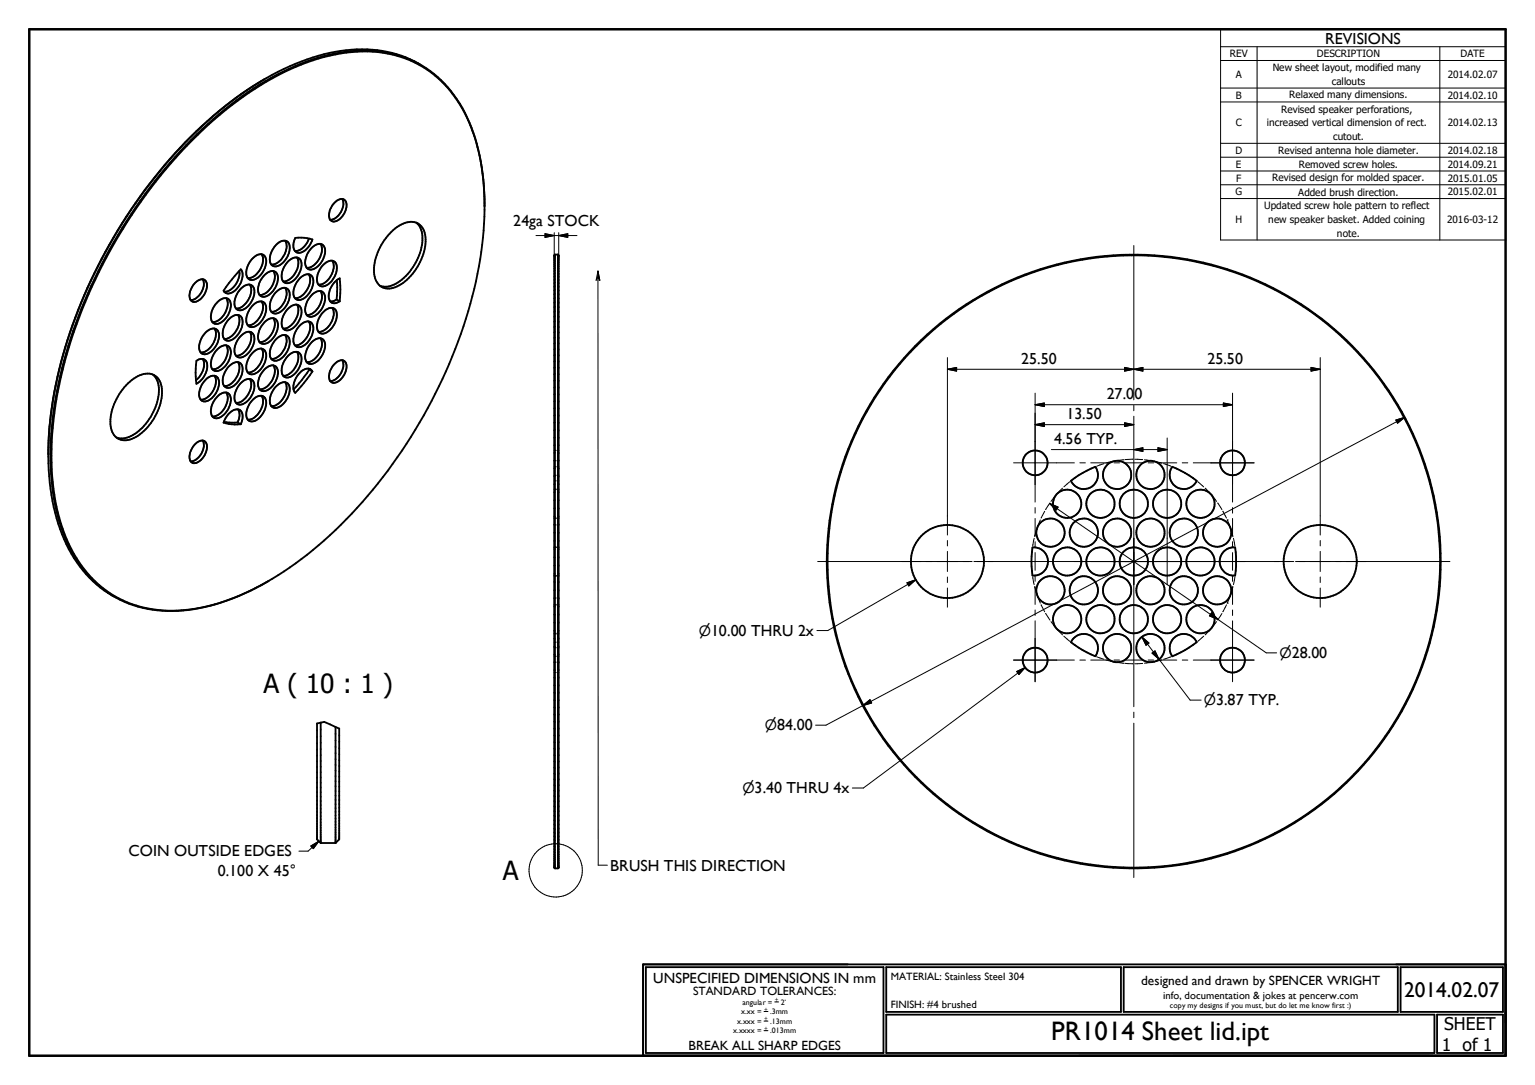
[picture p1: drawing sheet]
<svg xmlns="http://www.w3.org/2000/svg" width="297mm" height="210mm" viewBox="0 0 297 210" stroke-linecap="round" stroke-linejoin="round" font-family="sans-serif">
<g fill="none" stroke="#000" stroke-width=".36">
<path d="M47 18l-3.3 2.4-3.3 2.8M51.2 15.3l-3.4 2.2M80.9 12.3a24.3 24.3 0 0 0-17.3-1.7 53.9 53.9 0 0 0-22.3 12.4 97.4 97.4 0 0 0-30.8 55.4 50.6 50.6 0 0 0 1.3 23.7 22.7 22.7 0 0 0 13.1 14.7 26.9 26.9 0 0 0 18.1-.2l2.2-.8 3.3-1.5 3.5-1.9M81 12.3l.4 .2M33 30.7a100.8 100.8 0 0 0-16.7 26.6M33.8 29.7a69.1 69.1 0 0 1 21.1-16.4 32.8 32.8 0 0 1 19.1-3.4 22.1 22.1 0 0 1 17.2 14.8 47.6 47.6 0 0 1 2.1 22.7 94.1 94.1 0 0 1-17.3 42.4 79 79 0 0 1-24.4 22.9M37.2 26.2a97.5 97.5 0 0 0-27 51.3M40.1 23.5l-2.1 1.9M64.7 39.2a1.34 1.34 0 0 1 2.2-.3 3.2 3.2 0 0 1-2.4 4 1.15 1.15 0 0 1-.8-1.5l.2-.9zM66.2 38.5a3.1 3.1 0 0 1-2.3 4M93.8 39.3a37.2 37.2 0 0 0-5.2-19.6 21 21 0 0 0-20.5-9.6 43.7 43.7 0 0 0-21 8.6 91 91 0 0 0-25.8 29.8 87.7 87.7 0 0 0-11.3 37.1 40.1 40.1 0 0 0 4.3 21.6 21 21 0 0 0 20.8 10.9 37.3 37.3 0 0 0 14.2-4.2M15.7 58.6a85.3 85.3 0 0 0-5.9 21.7"/>
<path d="M37.7 54.8a1.34 1.34 0 0 1 2.2-.3 3.2 3.2 0 0 1-2.4 3.9 1.14 1.14 0 0 1-.8-1.5l.3-1.1zM39.2 54.1a3.1 3.1 0 0 1-2.3 4M42.1 58.5a1.55 1.55 0 0 1 2.3-.4 3.4 3.4 0 0 1-1.1 4 1.39 1.39 0 0 1-2.4 0 3.7 3.7 0 0 1 1.2-3.6zM43.8 57.7a3.4 3.4 0 0 1-1.3 4.2l-.7 .4h-.7M46.3 52.4a3.8 3.8 0 0 1-2.7 4.1h-.2M46.4 56.1a1.88 1.88 0 0 1 2.4-.8 2.76 2.76 0 0 1-.3 3.4 2.15 2.15 0 0 1-2.6 1.2 2.64 2.64 0 0 1 .1-3.3zM46.6 52.1a3.2 3.2 0 0 1-.7 3.7 1.88 1.88 0 0 1-2.4 .8l-.2-.3 1-1.5zM48.3 55.1a3.6 3.6 0 0 1-1.5 4.3l-.5 .2-.6 .1M48.7 59.3a1.88 1.88 0 0 1 2.4-.8 2.76 2.76 0 0 1-.4 3.5 2.47 2.47 0 0 1-2.4 1.2 1.83 1.83 0 0 1-.4-2.4zM48.7 50.2a1.81 1.81 0 0 1 2.4-.8 2.1 2.1 0 0 1 .1 2.5 2.85 2.85 0 0 1-2.9 2.2 1.87 1.87 0 0 1-.4-2.5zM50.6 49.2a3.4 3.4 0 0 1-1.3 4.2l-.9 .4h-.5M50.6 58.3a3.3 3.3 0 0 1-1.1 4l-.7 .5-.9 .2"/>
<path d="M51.2 53.2a1.56 1.56 0 0 1 2.3-.4 3.5 3.5 0 0 1-1.6 4.4 1.24 1.24 0 0 1-1.5 .1 1.24 1.24 0 0 1-.5-1.5 4.3 4.3 0 0 1 1.3-2.6zM52.9 52.5a3.4 3.4 0 0 1-1.1 3.9l-.9 .6-.7 .1M53.5 47.3a1.47 1.47 0 0 1 2.4-.2 3.8 3.8 0 0 1-2.4 4.5 1.2 1.2 0 0 1-1.3-1.7 4.4 4.4 0 0 1 1.3-2.6zM53.5 56.5a1.56 1.56 0 0 1 2.3-.4 3.6 3.6 0 0 1-1.8 4.4 1.2 1.2 0 0 1-1.5-.1 1.2 1.2 0 0 1-.3-1.4 4.2 4.2 0 0 1 1.3-2.5zM55.2 55.7a3.6 3.6 0 0 1-1.3 4.2l-.5 .3-.9 .2M55.2 46.6a3.6 3.6 0 0 1-1.3 4.1l-.7 .4-.7 .1M55.6 59.9a1.88 1.88 0 0 1 2.3-.7 2.72 2.72 0 0 1-.3 3.4 2.13 2.13 0 0 1-2.6 1.2 2.53 2.53 0 0 1 .2-3.3zM55.8 50.6a1.57 1.57 0 0 1 2.3-.4 3.7 3.7 0 0 1-1.9 4.5 1.2 1.2 0 0 1-1.4-.2 1.2 1.2 0 0 1-.3-1.3 4.4 4.4 0 0 1 1.3-2.6zM57.1 46.1l1.8-.1 1.6 .4a3.2 3.2 0 0 1-2.9 2.5 1.57 1.57 0 0 1-.7-2.2zM57.5 49.8a3.6 3.6 0 0 1-1.6 4.4l-.7 .3h-.4M57.5 59a3.6 3.6 0 0 1-1.6 4.3l-.5 .2-.6 .1M58.1 53.8a1.56 1.56 0 0 1 2.3-.4 3.6 3.6 0 0 1-1.6 4.4 1.24 1.24 0 0 1-1.6 .1 1.24 1.24 0 0 1-.4-1.5 4.7 4.7 0 0 1 1.3-2.6z"/>
<path d="M59.7 53.1a3.5 3.5 0 0 1-1.5 4.3l-.7 .3h-.4M59.8 46.2a3.3 3.3 0 0 1-2.7 2.4M60.3 48a1.57 1.57 0 0 1 2.3-.4 3.1 3.1 0 0 1-.6 3.5 2.04 2.04 0 0 1-2.5 .9 2.4 2.4 0 0 1 0-3zM60.6 56.9a1.38 1.38 0 0 1 2.1 0 3.8 3.8 0 0 1-2.4 4.4 1.33 1.33 0 0 1-1.2-1.9 4.4 4.4 0 0 1 1.5-2.5zM62 47.2a3.3 3.3 0 0 1-1.1 4l-.9 .6h-.7M62 56.3a3.5 3.5 0 0 1-1.8 4.5l-.9 .2M62.6 51.2a1.57 1.57 0 0 1 2.3-.4 3.5 3.5 0 0 1-2.1 4.6 1.21 1.21 0 0 1-1.2-.3 1.21 1.21 0 0 1-.3-1.3 4.4 4.4 0 0 1 1.3-2.6zM63.9 58.3a1.27 1.27 0 0 0 1.8 0M63.9 58.3a3.5 3.5 0 0 1 1.1-3.9l.7-.5 .2 2.1-.2 2.3M64.3 59.6a3.6 3.6 0 0 1-1.5 4.3l-.7 .3h-.5M64.3 50.5a3.6 3.6 0 0 1-1.5 4.3l-1.2 .3M65.1 58l-.6 .3h-.6"/>
<path d="M65.1 58l.6 .3M65.2 54.2l-.1 3.8M75.7 44.9a4.7 4.7 0 0 1 5.1-1.7 3.8 3.8 0 0 1 1.5 4 10.8 10.8 0 0 1-5.8 8.4 2.88 2.88 0 0 1-4.1-2.9 10.9 10.9 0 0 1 3.3-7.8zM80.6 43.1a5 5 0 0 1 .8 5.3 10.3 10.3 0 0 1-5.8 6.9l-1.1 .2-1-.2M107.4 49.3h.6M107.4 49.3v118.8M107.4 49.3l-.2 .1v118.6l.2 .1M108 49.3v118.8M108 49.3l.1 .1v118.6l-.1 .1M10.1 78.5l-.6 4.6M24.7 74.2a5 5 0 0 1 4.8-1.7 3.4 3.4 0 0 1 1.8 3.6 10.7 10.7 0 0 1-5.8 8.9 2.88 2.88 0 0 1-4.1-2.9 10.9 10.9 0 0 1 3.3-7.9zM29.6 72.5a4.6 4.6 0 0 1 .9 4.8 10.3 10.3 0 0 1-5.9 7.4l-1.4 .2-.7-.2"/>
<path d="M38 69.9a1.23 1.23 0 0 1 1.5-.3 1.23 1.23 0 0 1 .6 1.4 4.2 4.2 0 0 1-2.1 3.3l-.2-2.2zM39.2 69.5a3.4 3.4 0 0 1-1 3.9l-.3 .2M39.8 73.5a1.58 1.58 0 0 1 2.3-.4 3.6 3.6 0 0 1-1.4 4.1 1.21 1.21 0 0 1-2-.1 3.7 3.7 0 0 1 1.1-3.6zM39.8 64.3a1.6 1.6 0 0 1 2.3-.3 3.5 3.5 0 0 1-1.1 3.9 1.45 1.45 0 0 1-2.2 .2 3.6 3.6 0 0 1 1-3.8zM41.5 72.7a3.5 3.5 0 0 1-1.5 4.3l-.8 .3h-.4M41.5 63.6a3.4 3.4 0 0 1-1.3 4.1l-.7 .5h-.7M42.1 67.6a1.56 1.56 0 0 1 2.3-.4 3.5 3.5 0 0 1-1.4 4.2 1.28 1.28 0 0 1-1.6 .3 1.28 1.28 0 0 1-.6-1.5 4.4 4.4 0 0 1 1.3-2.6zM42.1 76.7a1.54 1.54 0 0 1 2.3-.4 3.5 3.5 0 0 1-1.4 4.2 1.27 1.27 0 0 1-1.6 .4 1.27 1.27 0 0 1-.6-1.6 4.2 4.2 0 0 1 1.3-2.6zM43.8 76a3.5 3.5 0 0 1-1.8 4.4l-.9 .2M43.8 66.9a3.4 3.4 0 0 1-1.3 4.1l-.7 .4-.7 .1M44.1 62a1.83 1.83 0 0 1 2.4-.8 2.79 2.79 0 0 1-.3 3.4 2.13 2.13 0 0 1-2.6 1.2 2.33 2.33 0 0 1 0-3zM44.4 70.8a1.57 1.57 0 0 1 2.3-.3 3.5 3.5 0 0 1-2.1 4.5 1.21 1.21 0 0 1-1.3-.3 1.21 1.21 0 0 1-.2-1.3 4.4 4.4 0 0 1 1.3-2.6z"/>
<path d="M46.1 79.2a2.52 2.52 0 0 1-.1 2.6M46.1 70.1a3.6 3.6 0 0 1-1.6 4.3l-.5 .3h-.6M46.1 61a3.6 3.6 0 0 1-2.1 4.5l-.6 .1M46.4 65.2a1.81 1.81 0 0 1 2.4-.8 2.48 2.48 0 0 1-.2 3.1 2.55 2.55 0 0 1-2.6 1.6 1.88 1.88 0 0 1-.4-2.5zM46.7 74.1a1.44 1.44 0 0 1 2.3-.2 3.7 3.7 0 0 1-2.6 4.4 1.35 1.35 0 0 1-1-1.9 4.8 4.8 0 0 1 1.3-2.3zM48.3 64.2a3.6 3.6 0 0 1-2 4.6h-.6M48.3 73.4a3.6 3.6 0 0 1-1.5 4.3l-.5 .2-.6 .1M48.7 68.5a1.88 1.88 0 0 1 2.4-.8 2.1 2.1 0 0 1 .1 2.5 2.85 2.85 0 0 1-2.9 2.2 1.87 1.87 0 0 1-.4-2.5zM48.9 77.3a1.44 1.44 0 0 1 2.4-.2 3.6 3.6 0 0 1-2.6 4.5 1.35 1.35 0 0 1-1-2l.6-1.5zM50.6 76.6a3.3 3.3 0 0 1-1.1 3.9l-.7 .6-.9 .1M50.6 67.5a3.4 3.4 0 0 1-1.3 4.1l-.9 .5h-.5M51.2 62.3a1.57 1.57 0 0 1 2.3-.3 3.5 3.5 0 0 1-1.4 4.1 1.27 1.27 0 0 1-1.6 .4 1.27 1.27 0 0 1-.6-1.6l.4-1.2z"/>
<path d="M51.2 71.5a1.57 1.57 0 0 1 2.3-.4 3.5 3.5 0 0 1-1.4 4.2 1.28 1.28 0 0 1-1.6 .3 1.28 1.28 0 0 1-.6-1.6 4.3 4.3 0 0 1 1.3-2.5zM52.9 70.7a3.4 3.4 0 0 1-1.1 4l-.7 .5-.9 .2M52.9 61.6a3.3 3.3 0 0 1-1.1 3.9l-.9 .6-.7 .1M53.5 65.6a1.56 1.56 0 0 1 2.3-.4 3.5 3.5 0 0 1-2.3 4.6 1.2 1.2 0 0 1-1.3-1.6 4.4 4.4 0 0 1 1.3-2.6zM53.5 74.7a1.57 1.57 0 0 1 2.3-.4 3.6 3.6 0 0 1-1.6 4.4 1.24 1.24 0 0 1-1.5 .1 1.24 1.24 0 0 1-.5-1.5 4.2 4.2 0 0 1 1.3-2.6zM55.2 74a3.6 3.6 0 0 1-1.3 4.1l-.7 .4-.7 .1M55.2 64.8a3.6 3.6 0 0 1-1.3 4.2l-.7 .4-.7 .1M55.8 68.8a1.56 1.56 0 0 1 2.3-.3 3.7 3.7 0 0 1-1.9 4.4 1.2 1.2 0 0 1-1.4-.1 1.2 1.2 0 0 1-.3-1.4 4.4 4.4 0 0 1 1.3-2.6zM57.5 68.1a3.6 3.6 0 0 1-1.6 4.3l-.7 .3h-.4M58.1 63a1.57 1.57 0 0 1 2.3-.4 3.5 3.5 0 0 1-1.2 4 1.45 1.45 0 0 1-2.2 .2 3.5 3.5 0 0 1 1.1-3.8zM58.1 72.1a1.52 1.52 0 0 1 2.3-.4l.1 .2-.6 .7-2.8 3.5a3.1 3.1 0 0 1 .7-3.8zM59.7 71.4l.1 .2"/>
<path d="M59.7 62.2a3.3 3.3 0 0 1-1 4l-.7 .5-.9 .2M59.8 71.6l-1.4 2-1.6 1.8M59.8 71.6l.7 .3M60.3 66.2a1.57 1.57 0 0 1 2.3-.4 3.2 3.2 0 0 1-.9 3.8 1.69 1.69 0 0 1-2.3 .6 3.3 3.3 0 0 1 .9-4zM62 65.5a3.4 3.4 0 0 1-1.3 4.1l-.7 .4-.7 .1M62.4 60.6a1.73 1.73 0 0 1 2.4-.8 2.9 2.9 0 0 1-.6 3.7 1.91 1.91 0 0 1-2.4 .9 2.53 2.53 0 0 1 .2-3.3zM64.7 70.4a1.34 1.34 0 0 1 2.2-.2 3.2 3.2 0 0 1-2.4 3.9 1.15 1.15 0 0 1-.8-1.5l.2-.8zM66.2 69.7a3.1 3.1 0 0 1-2.3 4.1M9.5 83.9l-.2 4M9.7 81.2a44.9 44.9 0 0 0 3.2 24.2 22.2 22.2 0 0 0 9.2 10.1M37.7 86a1.34 1.34 0 0 1 2.2-.3 3.2 3.2 0 0 1-2.4 4 1.14 1.14 0 0 1-.8-1.5l.3-1.2zM39.2 85.3a3.1 3.1 0 0 1-2.3 4"/>
<path d="M43.3 81.6l1.6 .2h1.1M44.2 80.1a1.73 1.73 0 0 1 2.4-.6 2.35 2.35 0 0 1 0 2.6h-2.3l-1-.3 .4-.9zM46 81.8l.6 .3M207.2 93.1l2.3-1.6 2.4-1.1a2.74 2.74 0 0 1-.8 3.9 2.74 2.74 0 0 1-3.9-1.2zM226.8 90.4l2.5 1.1 2.3 1.6a2.74 2.74 0 0 1-3.9 1.2 2.74 2.74 0 0 1-.9-3.9zM50.8 113.1l-1.1 .6M199.8 106a2.73 2.73 0 0 1 3 2.7 2.73 2.73 0 0 1-3 2.7l-.2-2.7zM236.8 106.7l.9-.5 1.3-.2 .2 1.8-.2 3.6a2.74 2.74 0 0 1-2.8-1.6 2.74 2.74 0 0 1 .6-3.1zM62.1 139.9l-.8 .1v22.5l.8 .7M62.1 139.9l.6-.2 2.2 1M62.1 139.9v23.3M207.8 123.5a2.74 2.74 0 0 1 3.7-.1 2.74 2.74 0 0 1 .4 3.6l-2.4-1.2-2.3-1.5z"/>
<path d="M227 123.6a2.74 2.74 0 0 1 4.6 .7l-2.3 1.5-2.5 1.2a2.74 2.74 0 0 1 .2-3.4zM64.9 140.7l.7 .3v21.5l-.7 .7M64.9 140.7v22.5M62.1 163.2h2.8M107.4 168.1h.6M124.4 186.7h166.9v17.7h-166.9zM125 187.2h45.9v16.6h-45.9zM171.5 196.4h106.1v7.4h-106.1zM171.5 187.2h45.4v8.7h-45.4zM217.4 187.2h53.1v8.7h-53.1zM271 187.2h19.8v8.7h-19.8zM278.1 196.4h12.7v7.4h-12.7z"/>
<circle cx="200.3" cy="89.6" r="2.4"/>
<circle cx="206.5" cy="97.5" r="2.74"/>
<circle cx="212.9" cy="97.5" r="2.74"/>
<circle cx="216.1" cy="91.9" r="2.74"/>
<circle cx="219.4" cy="97.5" r="2.74"/>
<circle cx="222.6" cy="91.9" r="2.74"/>
<circle cx="225.8" cy="97.5" r="2.74"/>
<circle cx="232.3" cy="97.5" r="2.74"/>
<circle cx="238.5" cy="89.6" r="2.41"/>
<circle cx="183.3" cy="108.7" r="7.1"/>
<circle cx="203.3" cy="114.3" r="2.74"/>
<circle cx="203.3" cy="103.1" r="2.73"/>
<circle cx="206.5" cy="119.9" r="2.74"/>
<circle cx="206.5" cy="108.7" r="2.73"/>
<circle cx="209.7" cy="114.3" r="2.74"/>
<circle cx="209.7" cy="103.1" r="2.74"/>
<circle cx="212.9" cy="119.9" r="2.74"/>
<circle cx="212.9" cy="108.7" r="2.73"/>
<circle cx="216.1" cy="103.1" r="2.73"/>
<circle cx="216.2" cy="114.3" r="2.74"/>
<circle cx="219.4" cy="108.7" r="59.4"/>
<circle cx="219.4" cy="108.7" r="59.3"/>
<circle cx="219.4" cy="119.9" r="2.74"/>
<circle cx="219.4" cy="108.7" r="2.73"/>
<circle cx="222.6" cy="103.1" r="2.73"/>
<circle cx="222.6" cy="114.3" r="2.74"/>
<circle cx="225.8" cy="119.8" r="2.73"/>
<circle cx="225.8" cy="108.7" r="2.73"/>
<circle cx="229.1" cy="103.1" r="2.74"/>
<circle cx="229.1" cy="114.3" r="2.74"/>
<circle cx="232.3" cy="119.9" r="2.74"/>
<circle cx="232.3" cy="108.7" r="2.73"/>
<circle cx="235.5" cy="103.1" r="2.73"/>
<circle cx="235.5" cy="114.3" r="2.74"/>
<circle cx="255.4" cy="108.7" r="7.1"/>
<circle cx="200.3" cy="127.8" r="2.4"/>
<circle cx="216.2" cy="125.4" r="2.74"/>
<circle cx="222.6" cy="125.4" r="2.73"/>
<circle cx="238.5" cy="127.8" r="2.41"/>
</g>
<g fill="none" stroke="#000" stroke-width=".25">
<path d="M107.2 90.4h.3M107.2 93.1h.3M107.2 87.2h.3M107.2 92h.3M107.2 94.7h.3M107.2 89.2h.3M107.2 94.8h.3M107.8 90.4h.3M107.8 93.1h.3M107.8 87.2h.3M107.8 92h.3M107.8 94.7h.3"/>
<path d="M107.8 89.2h.3M107.8 94.8h.3M107.2 111.4h.3M107.2 106h.3M107.2 101.6h.3M107.2 115.8h.3M107.2 105.8h.3M107.2 100.4h.3M107.2 117h.3M107.2 111.5h.3M107.2 117.1h.3M107.2 100.3h.3"/>
<path d="M107.8 111.4h.3M107.8 106h.3M107.8 101.6h.3M107.8 115.8h.3M107.8 105.8h.3M107.8 100.4h.3M107.8 117h.3M107.8 111.5h.3M107.8 117.1h.3M107.8 100.3h.3M107.2 127h.3M107.2 124.3h.3"/>
<path d="M107.2 125.4h.3M107.2 130.2h.3M107.2 122.7h.3M107.2 128.2h.3M107.2 122.6h.3M107.8 127h.3M107.8 124.3h.3M107.8 125.4h.3M107.8 130.2h.3M107.8 122.7h.3M107.8 128.2h.3M107.8 122.6h.3"/>
</g>
<path d="M5.7 5.7h285.6v198.7h-285.6z" fill="none" stroke="#000" stroke-width=".48"/>
<g fill="none" stroke="#000" stroke-width=".19">
<path d="M236.2 5.7h55.1v40.8h-55.1zM236.2 9h55.1M236.2 11.7h55.1M236.2 17h55.1M236.2 19.7h55.1M243.2 9v37.5M278.6 9v37.5M236.2 27.7h55.1M236.2 30.4h55.1M236.2 33.1h55.1M236.2 35.8h55.1M236.2 38.4h55.1"/>
<path d="M103.7 45.6h7.9M105.5 45.2l1.7 .4-1.7 .4zM107.2 45v4.4M108.1 45.6l1.8-.4v.8zM108.1 45v4.4M115.7 53.6h.1M115.7 52.5v115h1.8M115.7 52.5l.4 1.8-.4-.7M115.7 52.5l-.4 1.8 .4-.7M219.4 47.5v29.9M183.3 69.2v34.4M183.3 71.5h72.2"/>
<path d="M183.3 71.5l1.8-.4v.7zM200.3 76.1v21.1M200.3 78.3l1.8-.3v.7zM200.3 78.3h38.2M217.6 71.1l3.5 .7v-.7l-3.5 .7zM219.4 78.5v1M236.7 78l1.8 .3-1.8 .4zM238.5 76.1v21.1M253.7 71.1l1.8 .4-1.8 .3zM255.5 69.2v34.4M196.1 89.6h11.8M200.3 98.3v1"/>
<path d="M200.3 82.2h19.1M200.3 82.2l1.8-.4v.8zM202.1 99l-.6 1.3M203.1 97.4l32.6 22.5M203.1 97.4l1.6 .7-.4 .6zM203.2 97.4l-.9 1.2M203.4 87h22.4M204.3 95.9l-.9 1.2M205.6 94.5l-1 1.1M207 93.2l-1.2 1M208.5 92.1l-1.2 .9M208.9 89.6h1.1"/>
<path d="M210.1 91.2l-1.3 .7M211.1 89.6h3.4M211.8 90.4l-1.3 .6M213.6 89.7l-1.4 .5M215.4 89.3l-1.4 .3M215.6 89.6h1M217.3 89h.1M217.3 89l-1.5 .2M217.6 81.8l1.8 .4-1.8 .4zM217.7 89.6h3.4M219.2 88.9h.1M219.2 88.9l-1.5 .1"/>
<path d="M219.4 80.6v56.2M219.4 87l1.7-.3v.7zM219.6 88.9l1.5 .1M221.4 89l1.5 .2M222.2 89.6h1M223.3 89.3l1.5 .3M224.1 86.7l1.7 .3-1.7 .4zM224.3 89.6h3.4M225.2 89.7l1.4 .5M225.8 84.8v4.7M225.8 89.7v23.5M226.9 90.4l1.4 .6"/>
<path d="M228.6 91.2l1.3 .7M228.8 89.6h1M230.2 92.1l1.3 .9M230.9 89.6h11.8M231.8 93.2l1.1 1M233.2 94.5l1 1.1M234.5 95.9l.9 1.2M235.6 97.4l.8 1.2M236.6 98.9l.7 1.4M238.5 98.3v1M270.1 81.3l1.7-.5-1.4 1.1zM271.8 80.8l-104.9 55.8"/>
<path d="M158.2 108.7h29.9M175.5 112.8l1.7-.6-1.4 1.2zM177.2 112.2l-17 9.9h-2.1M183.3 104.6v1.1M183.3 106.7v3.9M183.3 111.7v1.1M183.3 113.8v3.7M188.4 108.7h61.9M199.6 107.9v1.5M199.6 109.8l.1 1.5M199.7 106.1l-.1 1.4M199.8 111.7l.3 1.5"/>
<path d="M200.1 104.2l-.3 1.5M200.2 113.5l.4 1.5M200.3 100.4v3.4M200.3 104.9v1M200.3 107v3.4M200.3 111.5v1M200.3 113.6v3.4M200.3 118.1v1M200.6 102.4l-.4 1.4M200.7 115.3l.6 1.4M201.3 100.6l-.6 1.4M201.5 117.1l.6 1.3"/>
<path d="M202.3 118.8h.1M202.3 118.8l.9 1.2M234.4 118.6l1.3 1.3-1.7-.7zM235.7 119.9l9.3 6.5h2M236.4 118.8l-.8 1.2M236.6 118.4h.1M237.3 117.1l-.7 1.3M237.5 100.6h.1M237.5 116.7h.1M237.5 100.6l.5 1.4M238 115.3l-.5 1.4M238.2 102.4l.4 1.4"/>
<path d="M238.5 100.4v3.4M238.5 104.9v1M238.5 107v3.4M238.5 111.5v1M238.5 113.6v3.4M238.5 118.1v1M238.6 113.5l-.4 1.5M238.7 104.2l.2 1.5M238.9 111.7l-.2 1.5M239 106.1l.1 1.4M239.1 109.8l-.1 1.5M239.2 107.9v1.5"/>
<path d="M250.7 108.7h29.9M255.5 104.6v1.1M255.5 106.7v3.9M255.5 111.7v1.1M255.5 113.8v3.7M166.9 136.6l1.4-1.2 .4 .7zM166.9 136.6l-7.1 3.8h-2M196.1 127.8h11.8M196.7 130l1.7-.8-1.2 1.4zM198.4 129.2l-31.3 23.3h-2.2M200.3 120.2v11.8M203.4 120.3l.9 1.2"/>
<path d="M204.6 121.8l1 1.1M205.8 123.1l1.2 1M207.3 124.4l1.2 .8M208.8 125.4l1.3 .8M208.9 127.8h1.1M210.5 126.4l1.3 .6M211.1 127.8h3.4M212.2 127.1l1.4 .5M214 127.7l1.4 .4M215.6 127.8h1M215.8 128.1l1.5 .3M217.3 128.4h.1"/>
<path d="M217.7 127.8h3.4M217.7 128.4l1.5 .1M219.2 128.5h.1M219.4 137.9v1M219.4 140v29.9M220.9 123.3l3.4 4.3M220.9 123.3l1.4 1.2-.6 .4zM221.1 128.4l-1.5 .1M222.2 127.8h1M222.9 126.4l.6-.4 .8 1.6zM222.9 128.1l-1.5 .3M224.3 127.6l6 7.9h2.1"/>
<path d="M224.3 127.8h3.4M224.8 127.7l-1.5 .4M226.6 127.1l-1.4 .5M228.3 126.4l-1.4 .6M228.8 127.8h1M229.9 125.4l-1.3 .8M230.9 127.8h11.8M231.5 124.4l-1.3 .8M232.9 123.1l-1.1 1M234.2 121.8l-1 1.1M235.4 120.3l-.9 1.2M238.5 120.2v11.8"/>
<path d="M60.1 163.8l1.6-1-1.1 1.5zM61.7 162.8l-2.1 2h-1.8M147.8 195.8h.8M147.8 197.6h.8M147.8 199.5h.8M149.9 193.9h.8"/>
<circle cx="107.5" cy="168.5" r="5.2"/>
</g>
<g fill="#000" stroke="#000" stroke-width=".19">
<path d="M105.5 45.2l1.7 .4-1.7 .4zM108.1 45.6l1.8-.4v.8zM115.7 52.5l.4 1.8-.4-.7zM183.3 71.5l1.8-.4v.7zM200.3 78.3l1.8-.3v.7zM217.6 71.1l1.8 .4-1.8 .3zM219.4 71.5l1.7-.4v.7zM236.7 78l1.8 .3-1.8 .4zM253.7 71.1l1.8 .4-1.8 .3zM200.3 82.2l1.8-.4v.8zM203.1 97.4l1.6 .7-.4 .6zM217.6 81.8l1.8 .4-1.8 .4z"/>
<path d="M219.4 87l1.7-.3v.7zM224.1 86.7l1.7 .3-1.7 .4zM270.1 81.3l1.7-.5-1.4 1.1zM175.5 112.8l1.7-.6-1.4 1.2zM234.4 118.6l1.3 1.3-1.7-.7zM166.9 136.6l1.4-1.2 .4 .7zM196.7 130l1.7-.8-1.2 1.4zM220.9 123.3l1.4 1.2-.6 .4zM222.9 126.4l.6-.4 .8 1.6zM60.1 163.8l1.6-1-1.1 1.5z"/>
</g>
<text font-size="5.2" x="203.4" y="201.3">PR1014 Sheet lid.ipt</text>
<g font-size="5.1">
<text x="51" y="134.1">A ( 10 : 1 )</text>
<text x="97.3" y="170.3">A</text>
</g>
<text font-size="4.1" x="271.7" y="193">2014.02.07</text>
<g font-size="3.4">
<text x="279" y="203.4">1 of 1</text>
<text x="279.4" y="199.3">SHEET</text>
</g>
<g font-size="3.1">
<text x="256.4" y="8.4">REVISIONS</text>
<text x="99.3" y="43.8">24ga STOCK</text>
<text x="197.6" y="70.4">25.50</text>
<text x="233.6" y="70.4">25.50</text>
<text x="214.2" y="77.3">27.00</text>
<text x="206.3" y="81.1">13.50</text>
<text x="204" y="86">4.56 TYP.</text>
<text x="24.8" y="165.8">COIN OUTSIDE EDGES</text>
<text x="42.1" y="169.5">0.100 X 45°</text>
<text x="118.1" y="168.5">BRUSH THIS DIRECTION</text>
</g>
<g font-size="2.8">
<text x="135.2" y="123.1">n10.00 THRU 2x</text>
<text x="247.6" y="127.4">n28.00</text>
<text x="233" y="136.5">n3.87 TYP.</text>
<text x="148" y="141.4">n84.00</text>
<text x="143.6" y="153.6">n3.40 THRU 4x</text>
<text x="126.4" y="190.3">UNSPECIFIED DIMENSIONS IN mm</text>
</g>
<g font-size="2.6">
<text x="220.8" y="190.6">designed and drawn by SPENCER WRIGHT</text>
<text x="133.2" y="203.3">BREAK ALL SHARP EDGES</text>
</g>
<text font-size="2.3" x="134.1" y="192.6">STANDARD TOLERANCES:</text>
<g font-size="2.1">
<text x="172.3" y="189.7">MATERIAL: Stainless Steel 304</text>
<text x="172.3" y="195.2">FINISH: #4 brushed</text>
<text x="225" y="193.3">info, documentation &amp; jokes at pencerw.com</text>
</g>
<g font-size="1.9">
<text x="238" y="11.1">REV</text>
<text x="254.8" y="11.1">DESCRIPTION</text>
<text x="282.6" y="11.1">DATE</text>
<text x="239.1" y="15.1">A</text>
<text x="246.3" y="13.8">New sheet layout, modified many</text>
<text x="257.7" y="16.5">callouts</text>
<text x="280.1" y="15.1">2014.02.07</text>
<text x="239.1" y="19.1">B</text>
<text x="247.9" y="21.8">Revised speaker perforations,</text>
<text x="249.5" y="19">Relaxed many dimensions.</text>
<text x="280.1" y="19.1">2014.02.10</text>
<text x="239.1" y="29.8">D</text>
<text x="239.1" y="24.5">C</text>
<text x="245.1" y="24.5">increased vertical dimension of rect.</text>
<text x="247.3" y="29.8">Revised antenna hole diameter.</text>
<text x="257.9" y="27.1">cutout.</text>
<text x="280.1" y="24.5">2014.02.13</text>
<text x="280.1" y="29.8">2014.02.18</text>
<text x="239.1" y="32.5">E</text>
<text x="239.2" y="35.1">F</text>
<text x="246.2" y="35">Revised design for molded spacer.</text>
<text x="251.3" y="32.5">Removed screw holes.</text>
<text x="280.1" y="32.5">2014.09.21</text>
<text x="280.1" y="35.1">2015.01.05</text>
<text x="239.1" y="37.8">G</text>
<text x="244.6" y="40.5">Updated screw hole pattern to reflect</text>
<text x="251.2" y="37.8">Added brush direction.</text>
<text x="280.1" y="37.8">2015.02.01</text>
<text x="239.1" y="43.1">H</text>
<text x="245.4" y="43.2">new speaker basket. Added coining</text>
<text x="258.7" y="45.9">note.</text>
<text x="280" y="43.1">2016-03-12</text>
</g>
<g font-size="1.5">
<text x="143.4" y="196.3">x.xx =</text>
<text x="143.7" y="194.4">angular =</text>
<text x="149" y="196.3">.3mm</text>
<text x="151.1" y="194.4">2~</text>
<text x="226.4" y="195.2">copy my designs if you must, but do let me know first :)</text>
<text x="141.9" y="200">x.xxxx =</text>
<text x="142.6" y="198.2">x.xxx =</text>
<text x="149" y="198.2">.13mm</text>
<text x="149" y="200">.013mm</text>
</g>
<g font-size="1">
<text x="147.9" y="195.7">+</text>
<text x="147.9" y="197.5">+</text>
<text x="148" y="196">-</text>
<text x="148" y="197.9">-</text>
<text x="149.9" y="193.8">+</text>
<text x="150.1" y="194.1">-</text>
<text x="147.9" y="199.4">+</text>
<text x="148" y="199.7">-</text>
</g>
</svg>
